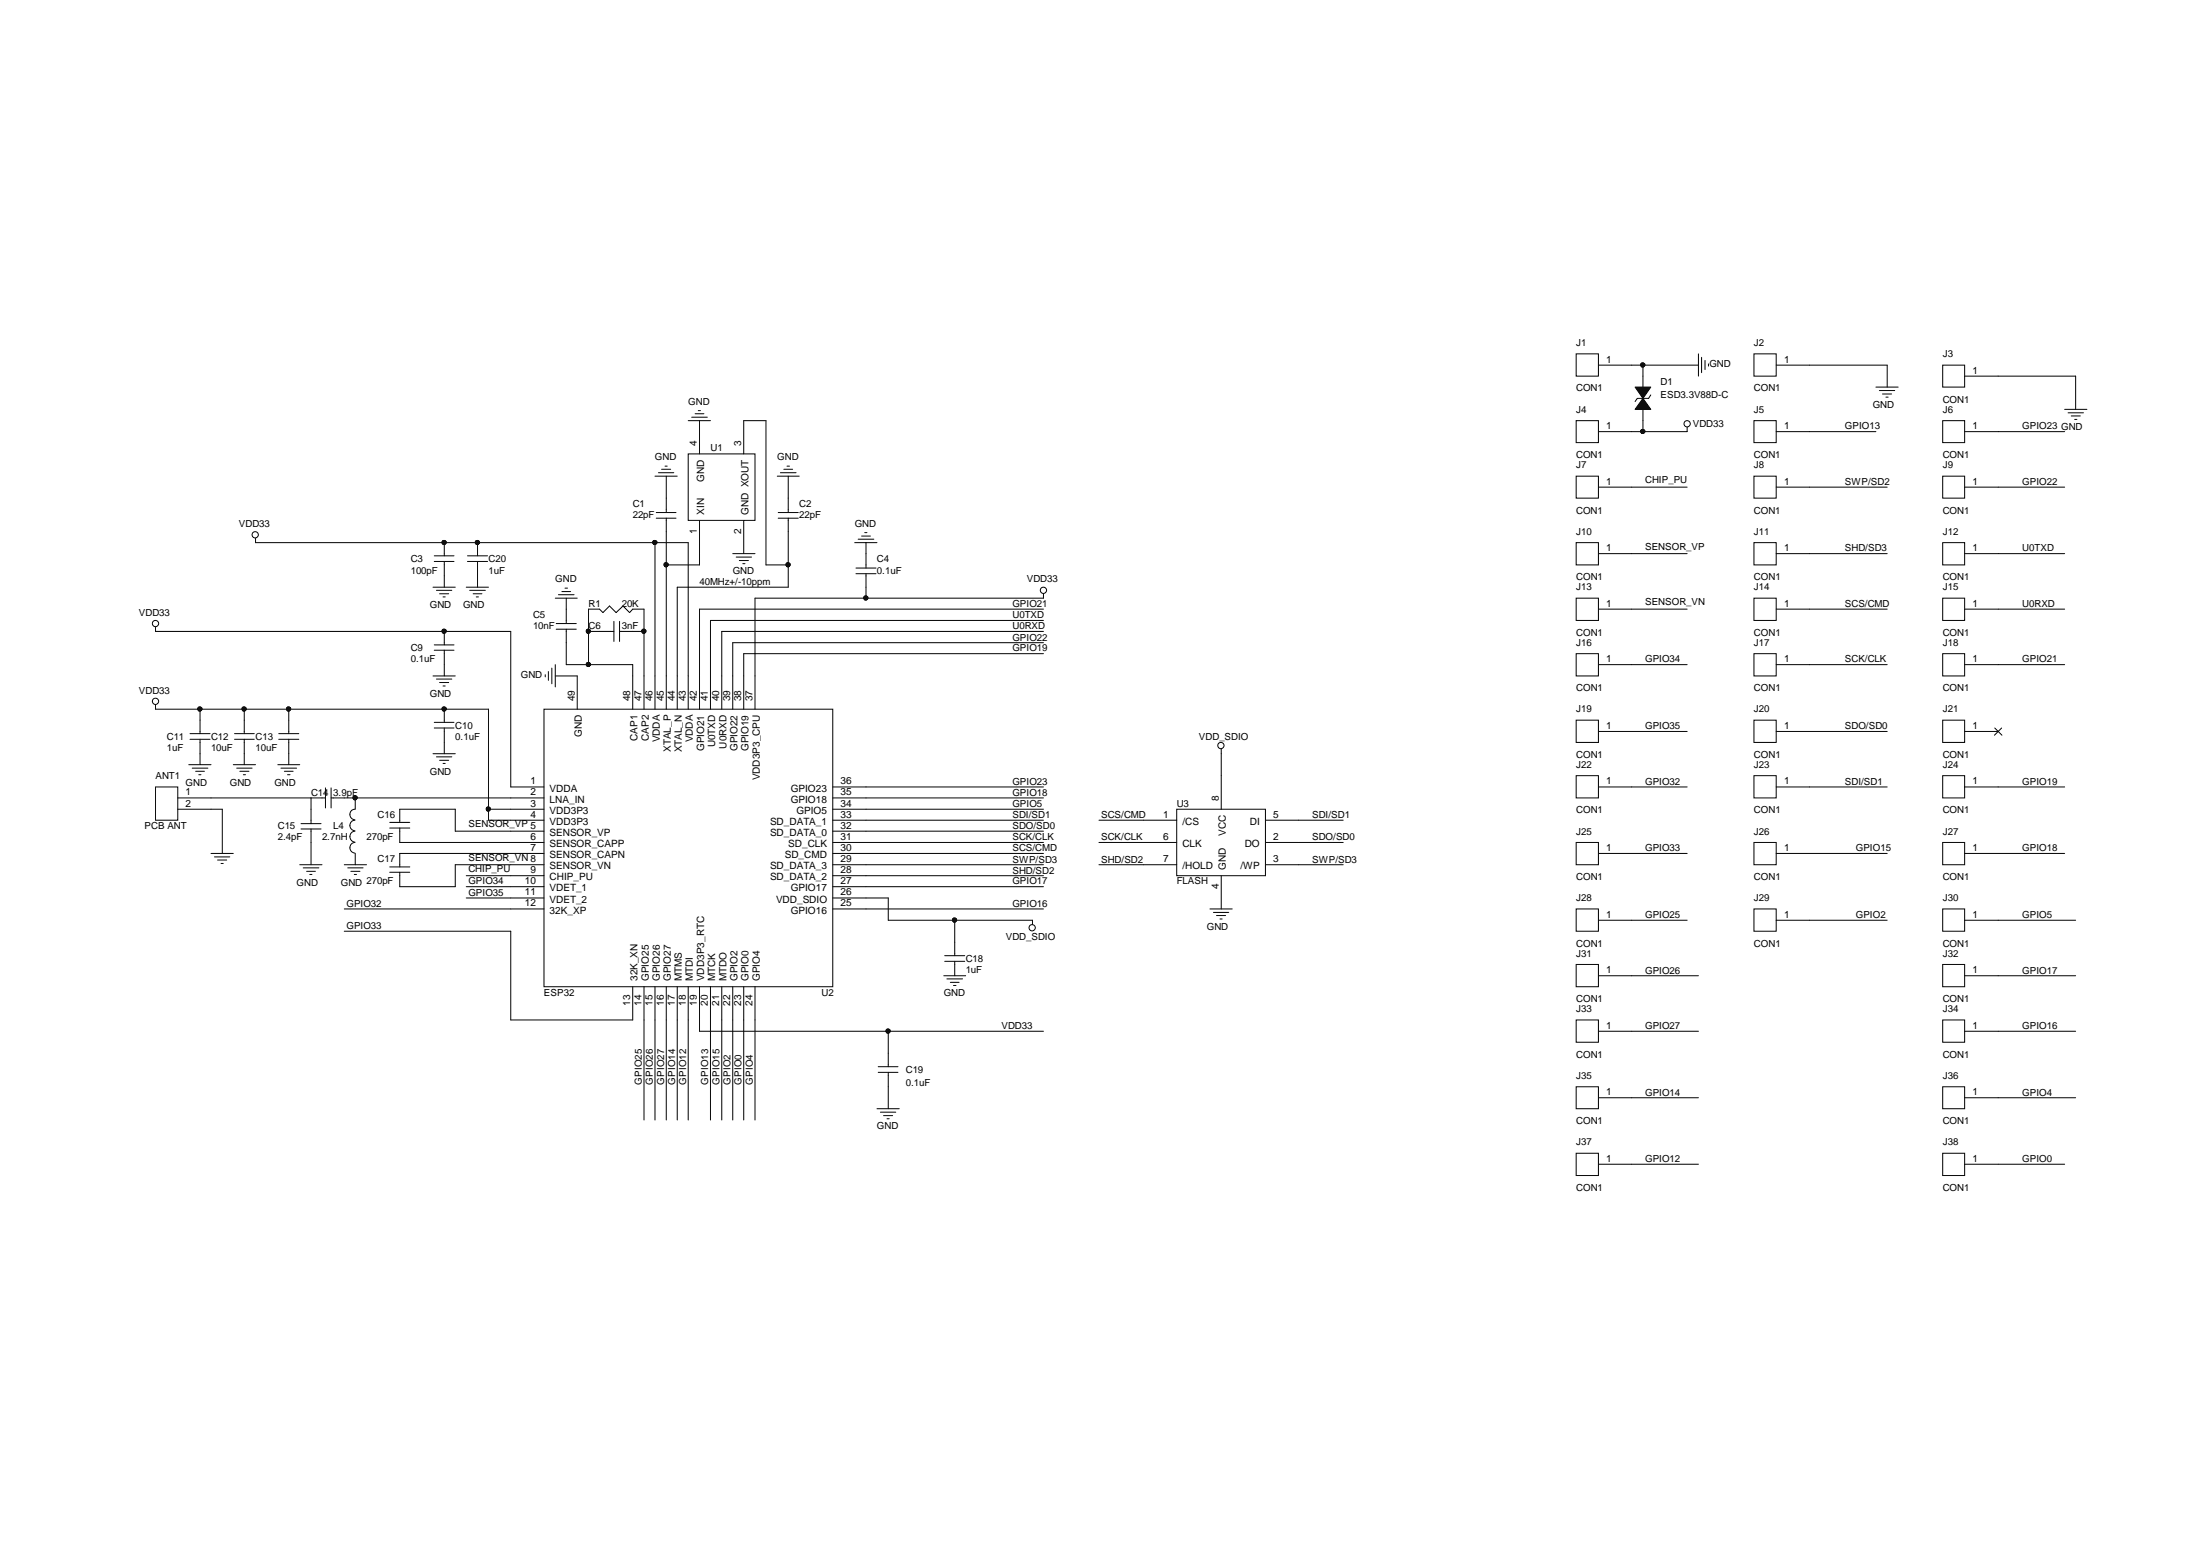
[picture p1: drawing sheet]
<svg xmlns="http://www.w3.org/2000/svg" width="297mm" height="210mm" viewBox="0 0 297 210" stroke-linecap="round" stroke-linejoin="round" font-family="sans-serif">
<g fill="none" stroke="#000" stroke-width=".14">
<path d="M92.9 56.8h3M93.4 56.3h2.1M93.9 55.9h1.1M94.3 55.4h.3M94.4 56.8v4.5M212.8 47.8h3v3h-3zM212.8 56.8h3v2.9h-3zM215.8 49.3h13.5M221.8 49.3v3M221.8 55.3v3M222.9 53.3l-.3 .5h-1.5l-.3 .4M227.8 57.7v.6h-12"/>
<path d="M229.3 47.8v3M229.7 48.2v2.1M230.2 48.7v1.2M230.7 49.1v.3M236.8 47.8h3v3h-3zM236.8 56.8h3v2.9h-3zM239.8 58.3h13.5M239.8 49.3h15v3M253.3 52.3h3M253.7 52.7h2.1M254.2 53.2h1.2M254.6 53.6h.3"/>
<path d="M262.3 49.3h3v3h-3zM262.3 56.8h3v2.9h-3zM265.3 58.3h13.5M265.3 50.8h14.9v4.5M278.8 55.3h3M279.2 55.7h2.1M279.7 56.1h1.2M280.1 56.6h.3M34.5 72.7v.6h58.4v22.4M58.5 79.3h3M58.6 75.8h2.7M58.6 75h2.7"/>
<path d="M58.9 79.7h2.1M60 73.3v1.7M60 75.8v3.5M62.9 79.3h3.1M63.1 75.8h2.7M63.1 75h2.7M63.4 79.7h2.1M64.5 73.3v1.7M64.5 75.8v3.5M75.9 79.9h1.1M76.3 79.4h.3M88.4 73.3v22.4"/>
<path d="M88.4 64.3h3M88.6 69.2h2.7M88.6 69.9h2.7M88.9 63.8h2.1M89.3 63.3h1.3M89.8 62.9h.3M90 64.3v4.9M90 69.9v25.8M92.9 61.3h9v8.9h-9zM94.4 70.2v6.1h-4.4M98.9 74.7h3M99.4 75.2h2.1"/>
<path d="M99.8 75.7h1.2M100.3 76.1h.3M100.4 61.3v-4.5h3v19.5h3M100.4 70.2v4.5M104.9 64.3h3M105.1 69.2h2.7M105.1 69.9h2.7M105.4 63.8h2.1M105.8 63.3h1.2M106.3 62.9h.3M106.4 64.3v4.9M106.4 69.9v9.4h-15v16.4"/>
<path d="M115.4 73.3h3M115.6 76.7h2.7M115.6 77.4h2.7M115.9 72.8h2.1M116.3 72.4h1.2M116.8 71.9h.3M116.9 73.3v3.4M116.9 77.4v3.3M212.8 73.3h3v3h-3zM212.8 64.3h3v2.9h-3zM215.8 65.8h12M215.8 74.7h12"/>
<path d="M236.8 64.3h3v2.9h-3zM236.8 73.3h3v3h-3zM239.8 65.8h15M239.8 74.7h15M262.3 73.3h3v3h-3zM262.3 64.3h3v2.9h-3zM265.3 65.8h13.5M265.3 74.7h13.5M21 95.1v.6h45v15h7.4M21 84.6v.6h48v21h4.4M25.7 99.8h2.7M25.7 99h2.7"/>
<path d="M27 95.7v3.3M27 99.8v3.4M31.7 99.8h2.6M31.7 99h2.6M33 95.7v3.3M33 99.8v3.4M37.6 99.8h2.7M37.6 99h2.7M39 95.7v3.3M39 99.8v3.4M58.5 91.2h3M58.6 98.3h2.7"/>
<path d="M58.6 97.5h2.7M58.6 87.8h2.7M58.6 87.1h2.7M58.9 91.7h2.1M59.4 80.2h1.2M59.4 92.1h1.2M59.8 80.6h.3M59.8 92.6h.3M60 85.2v1.9M60 87.8v3.4M60 95.7v1.8M60 98.3v3.4"/>
<path d="M63.9 80.2h1.2M64.3 80.6h.3M73.4 95.7h39v37.5h-39zM73.6 91.1v.3M74 90.6v1.2M74.5 90.2v2.1M75 91.2h2.9v4.5M75 80.7h2.9M75 89.7v3M75.1 84.2h2.7M75.1 84.9h2.7M75.4 80.3h2.1"/>
<path d="M76.5 80.7v3.5M76.5 84.9v4.8h8.9v6M79.5 89.7v-7.5h1.4l.5 .5 .9-.9 .9 .9 .9-.9 .9 .9 .4-.5h1.6v13.5M79.5 85.2h3.4M82.9 83.9v2.7M83.7 85.2h3.3M83.7 83.9v2.7M140.9 85.2h-43.4v10.5M140.9 83.7h-45v12M140.9 86.8h-42v8.9M140.9 82.2h-46.5v13.5M140.9 88.2h-40.5v7.5"/>
<path d="M140.9 80.2v.5h-39v15M212.8 97.2h3v3h-3zM212.8 80.7h3v3h-3zM212.8 88.2h3v3h-3zM215.8 89.7h12M215.8 98.7h12M215.8 82.2h12M236.8 80.7h3v3h-3zM236.8 97.2h3v3h-3zM236.8 88.2h3v3h-3zM239.8 89.7h15M239.8 98.7h15"/>
<path d="M239.8 82.2h15M262.3 80.7h3v3h-3zM262.3 88.2h3v3h-3zM262.3 97.2h3v3h-3zM265.3 89.7h13.5M265.3 98.7h4.5M265.3 82.2h13.5M269.3 98.3l1 .9M270.3 98.3l-1 .9M21 106.2h3v4.5h-3zM24 109.2h6v6M24 107.7h19.9"/>
<path d="M25.5 103.2h3M26 103.7h2.1M26.4 104.1h1.2M26.8 104.6h.3M28.5 115.2h3M29 115.7h2M29.4 116.1h1.2M29.8 116.6h.3M31.5 103.2h3M32 103.7h2M32.4 104.1h1.2M32.9 104.6h.2"/>
<path d="M37.5 103.2h3M37.9 103.7h2.1M38.4 104.1h1.2M38.8 104.6h.4M40.5 116.7h3M40.6 111.2h2.7M40.6 111.9h2.7M40.9 117.2h2.2M41.4 117.6h1.2M41.8 118h.3M42 107.7v3.5M42 111.9v4.8"/>
<path d="M43.9 106.4v2.7M44.7 107.7h28.7M44.7 106.4v2.7M46.5 116.7h3M46.9 117.2h2.1M47.4 117.6h1.2M47.8 118h.3M47.9 109.2a.72 .72 0 0 0-.7 .8 .72 .72 0 0 0 .7 .7M47.9 110.7a.72 .72 0 0 0-.7 .7 .72 .72 0 0 0 .7 .8M47.9 112.2a.74 .74 0 0 0-.7 .7 .74 .74 0 0 0 .7 .8M47.9 113.7a.72 .72 0 0 0-.7 .7 .72 .72 0 0 0 .7 .8M48 107.7v1.5"/>
<path d="M48 115.2v1.5M52.6 117.7h2.7M52.6 117h2.7M52.6 111.8h2.7M52.6 111h2.7M54 111v-1.8h7.5v3h11.9M54 111.8v1.9h19.4M58.5 101.7h3M58.9 102.2h2.1M59.4 102.6h1.2M59.8 103.1h.3M62.9 118.2h10.5"/>
<path d="M62.9 119.7h10.5M66 109.2h7.4M73.4 115.2h-19.4v1.8M73.4 116.7h-11.9v3h-7.5v-2M112.4 109.2h28.5M112.4 110.7h28.5M112.4 112.2h28.5M112.4 113.7h28.5M112.4 115.2h28.5M112.4 116.7h28.5M112.4 118.2h28.5M112.4 119.7h28.5"/>
<path d="M112.4 107.7h28.5M112.4 106.2h28.5M148.4 110.7h10.5M148.4 113.7h10.5M148.4 116.7h10.5M158.9 109.2h12v9h-12zM164.9 101.1v8.1M164.9 118.2v4.5M170.9 110.7h10.5M170.9 113.7h10.5M170.9 116.7h10.5M212.8 113.7h3v3h-3z"/>
<path d="M212.8 104.7h3v3h-3zM215.8 115.2h12M215.8 106.2h12M236.8 113.7h3v3h-3zM236.8 104.7h3v3h-3zM239.8 115.2h15M239.8 106.2h15M262.3 104.7h3v3h-3zM262.3 113.7h3v3h-3zM265.3 115.2h13.5M265.3 106.2h13.5M46.5 125.7h22.5v12h16.4v-4.5"/>
<path d="M46.5 122.7h26.9M62.9 121.2h10.5M87 133.2v18M88.4 133.2v18M90 133.2v18M91.4 133.2v18M92.9 133.2v18M94.4 133.2v6h46.5M95.9 133.2v18M97.5 133.2v18M98.9 133.2v18M100.4 133.2v18"/>
<path d="M101.9 133.2v18M112.4 121.2h7.5v3h19.5v.6M112.4 122.7h28.5M119.9 139.2v4.8M127.4 131.7h3M127.6 129.8h2.7M127.6 129h2.7M127.8 132.1h2.2M128.3 132.6h1.2M128.7 133h.4M128.9 124.2v4.8M128.9 129.8v1.9"/>
<path d="M163.4 122.7h3M163.8 123.2h2.1M164.3 123.6h1.2M164.7 124.1h.3M212.8 130.2h3v3h-3zM212.8 122.7h3v3h-3zM212.8 137.7h3v3h-3zM215.8 139.2h13.5M215.8 124.2h12M215.8 131.7h13.5M236.8 122.7h3v3h-3zM239.8 124.2h15"/>
<path d="M262.3 137.7h3v3h-3zM262.3 122.7h3v3h-3zM262.3 130.2h3v3h-3zM265.3 139.2h14.9M265.3 124.2h14.9M265.3 131.7h14.9M118.4 149.7h3M118.6 144.8h2.6M118.6 144h2.6M118.9 150.1h2M119.3 150.6h1.2M119.8 151h.3"/>
<path d="M119.9 144.8v4.9M212.8 155.7h3v3h-3zM212.8 146.7h3v3h-3zM215.8 148.2h13.5M215.8 157.2h13.5M262.3 146.7h3v3h-3zM262.3 155.7h3v3h-3zM265.3 148.2h14.9M265.3 157.2h13.5"/>
<circle cx="227.8" cy="57.2" r=".43"/>
<circle cx="34.5" cy="72.2" r=".43"/>
<circle cx="140.9" cy="79.7" r=".43"/>
<circle cx="21" cy="84.2" r=".43"/>
<circle cx="21" cy="94.7" r=".43"/>
<circle cx="164.8" cy="100.6" r=".43"/>
<circle cx="139.4" cy="125.2" r=".43"/>
</g>
<g fill="#000" stroke="#000" stroke-width=".14">
<path d="M221.8 53.8l1.1 1.5h-2.1z" fill-rule="evenodd"/>
<path d="M220.8 52.3h2.1l-1.1 1.5z" fill-rule="evenodd"/>
<circle cx="221.8" cy="49.3" r=".29"/>
<circle cx="221.8" cy="58.2" r=".29"/>
<circle cx="60" cy="73.2" r=".29"/>
<circle cx="64.4" cy="73.2" r=".29"/>
<circle cx="88.4" cy="73.2" r=".29"/>
<circle cx="89.9" cy="76.2" r=".29"/>
<circle cx="106.4" cy="76.2" r=".29"/>
<circle cx="27" cy="95.7" r=".29"/>
<circle cx="32.9" cy="95.7" r=".29"/>
<circle cx="39" cy="95.7" r=".29"/>
<circle cx="60" cy="85.2" r=".29"/>
<circle cx="60" cy="95.7" r=".29"/>
<circle cx="79.4" cy="85.2" r=".29"/>
<circle cx="79.4" cy="89.7" r=".29"/>
<circle cx="86.9" cy="85.2" r=".29"/>
<circle cx="116.9" cy="80.7" r=".29"/>
<circle cx="47.9" cy="107.7" r=".29"/>
<circle cx="65.9" cy="109.2" r=".29"/>
<circle cx="119.9" cy="139.2" r=".29"/>
<circle cx="128.9" cy="124.2" r=".29"/>
</g>
<g font-size="1.4">
<text x="216.9" y="49">1</text>
<text x="240.9" y="49">1</text>
<text x="266.3" y="50.4">1</text>
<text x="216.9" y="57.9">1</text>
<text x="240.9" y="57.9">1</text>
<text x="266.3" y="57.9">1</text>
<text x="94.1" y="60.2" transform="rotate(-90 94.1 60.2)">4</text>
<text x="95.1" y="65" transform="rotate(-90 95.1 65)">GND</text>
<text x="100.1" y="60.2" transform="rotate(-90 100.1 60.2)">3</text>
<text x="216.9" y="65.4">1</text>
<text x="240.9" y="65.4">1</text>
<text x="266.3" y="65.4">1</text>
<text x="95.1" y="69.5" transform="rotate(-90 95.1 69.5)">XIN</text>
<text x="101" y="69.5" transform="rotate(-90 101 69.5)">GND XOUT</text>
<text x="94.1" y="72.1" transform="rotate(-90 94.1 72.1)">1</text>
<text x="100.1" y="72.1" transform="rotate(-90 100.1 72.1)">2</text>
<text x="216.9" y="74.4">1</text>
<text x="240.9" y="74.4">1</text>
<text x="266.3" y="74.4">1</text>
<text x="216.9" y="81.9">1</text>
<text x="240.9" y="81.9">1</text>
<text x="266.3" y="81.9">1</text>
<text x="216.9" y="89.4">1</text>
<text x="240.9" y="89.4">1</text>
<text x="266.3" y="89.4">1</text>
<text x="77.6" y="94.7" transform="rotate(-90 77.6 94.7)">49</text>
<text x="85.1" y="94.7" transform="rotate(-90 85.1 94.7)">48</text>
<text x="86.6" y="94.7" transform="rotate(-90 86.6 94.7)">47</text>
<text x="88.1" y="94.7" transform="rotate(-90 88.1 94.7)">46</text>
<text x="89.6" y="94.7" transform="rotate(-90 89.6 94.7)">45</text>
<text x="91.1" y="94.7" transform="rotate(-90 91.1 94.7)">44</text>
<text x="92.6" y="94.7" transform="rotate(-90 92.6 94.7)">43</text>
<text x="94.1" y="94.7" transform="rotate(-90 94.1 94.7)">42</text>
<text x="95.6" y="94.7" transform="rotate(-90 95.6 94.7)">41</text>
<text x="97.1" y="94.7" transform="rotate(-90 97.1 94.7)">40</text>
<text x="98.6" y="94.7" transform="rotate(-90 98.6 94.7)">39</text>
<text x="100.1" y="94.7" transform="rotate(-90 100.1 94.7)">38</text>
<text x="101.6" y="94.7" transform="rotate(-90 101.6 94.7)">37</text>
<text x="78.6" y="99.5" transform="rotate(-90 78.6 99.5)">GND</text>
<text x="86.1" y="100" transform="rotate(-90 86.1 100)">CAP1</text>
<text x="87.6" y="100" transform="rotate(-90 87.6 100)">CAP2</text>
<text x="89.1" y="100.2" transform="rotate(-90 89.1 100.2)">VDDA</text>
<text x="90.6" y="101.5" transform="rotate(-90 90.6 101.5)">XTAL_P</text>
<text x="92.1" y="101.6" transform="rotate(-90 92.1 101.6)">XTAL_N</text>
<text x="93.6" y="100.2" transform="rotate(-90 93.6 100.2)">VDDA</text>
<text x="95.1" y="101.4" transform="rotate(-90 95.1 101.4)">GPIO21</text>
<text x="96.6" y="100.9" transform="rotate(-90 96.6 100.9)">U0TXD</text>
<text x="98.1" y="101.1" transform="rotate(-90 98.1 101.1)">U0RXD</text>
<text x="99.6" y="101.4" transform="rotate(-90 99.6 101.4)">GPIO22</text>
<text x="101" y="101.4" transform="rotate(-90 101 101.4)">GPIO19</text>
<text x="216.9" y="98.4">1</text>
<text x="240.9" y="98.4">1</text>
<text x="266.3" y="98.4">1</text>
<text x="25.1" y="107.4">1</text>
<text x="71.6" y="105.9">1</text>
<text x="71.6" y="107.4">2</text>
<text x="74.2" y="106.9">VDDA</text>
<text x="102.6" y="105.3" transform="rotate(-90 102.6 105.3)">VDD3P3_CPU</text>
<text x="106.8" y="106.9">GPIO23</text>
<text x="113.5" y="107.4">35</text>
<text x="113.5" y="105.9">36</text>
<text x="216.9" y="105.9">1</text>
<text x="240.9" y="105.9">1</text>
<text x="266.3" y="105.9">1</text>
<text x="25.1" y="108.9">2</text>
<text x="71.6" y="108.9">3</text>
<text x="71.6" y="110.4">4</text>
<text x="71.6" y="113.4">6</text>
<text x="74.2" y="108.3">LNA_IN</text>
<text x="74.2" y="109.9">VDD3P3</text>
<text x="74.2" y="111.4">VDD3P3</text>
<text x="74.2" y="112.8">SENSOR_VP</text>
<text x="104" y="112.8">SD_DATA_0</text>
<text x="104" y="111.4">SD_DATA_1</text>
<text x="106.8" y="108.3">GPIO18</text>
<text x="107.5" y="109.9">GPIO5</text>
<text x="113.5" y="113.4">31</text>
<text x="113.5" y="111.9">32</text>
<text x="113.5" y="110.4">33</text>
<text x="113.5" y="108.9">34</text>
<text x="157.1" y="110.4">1</text>
<text x="157.1" y="113.4">6</text>
<text x="159.6" y="111.4">/CS</text>
<text x="164.5" y="108.2" transform="rotate(-90 164.5 108.2)">8</text>
<text x="165.5" y="112.8" transform="rotate(-90 165.5 112.8)">VCC</text>
<text x="168.7" y="111.4">DI</text>
<text x="171.9" y="113.4">2</text>
<text x="171.9" y="110.4">5</text>
<text x="70.9" y="119.4">10</text>
<text x="71.6" y="114.9">7</text>
<text x="71.6" y="117.9">9</text>
<text x="74.2" y="114.4">SENSOR_CAPP</text>
<text x="74.2" y="115.8">SENSOR_CAPN</text>
<text x="74.2" y="117.4">SENSOR_VN</text>
<text x="74.2" y="118.8">CHIP_PU</text>
<text x="104" y="118.8">SD_DATA_2</text>
<text x="104" y="117.4">SD_DATA_3</text>
<text x="106" y="115.8">SD_CMD</text>
<text x="106.4" y="114.4">SD_CLK</text>
<text x="113.5" y="114.9">30</text>
<text x="113.5" y="119.4">27</text>
<text x="113.5" y="117.9">28</text>
<text x="113.5" y="116.4">29</text>
<text x="157.1" y="116.4">7</text>
<text x="159.6" y="114.4">CLK</text>
<text x="159.6" y="117.4">/HOLD</text>
<text x="165.5" y="117.4" transform="rotate(-90 165.5 117.4)">GND</text>
<text x="167.5" y="117.4">/WP</text>
<text x="168.1" y="114.4">DO</text>
<text x="171.9" y="116.4">3</text>
<text x="216.9" y="114.9">1</text>
<text x="240.9" y="114.9">1</text>
<text x="266.3" y="114.9">1</text>
<text x="70.9" y="120.9">11</text>
<text x="70.9" y="122.4">12</text>
<text x="74.2" y="120.3">VDET_1</text>
<text x="74.2" y="121.8">VDET_2</text>
<text x="74.2" y="123.3">32K_XP</text>
<text x="104.8" y="121.8">VDD_SDIO</text>
<text x="106.8" y="123.3">GPIO16</text>
<text x="106.8" y="120.3">GPIO17</text>
<text x="113.5" y="120.9">26</text>
<text x="113.5" y="122.4">25</text>
<text x="164.5" y="120" transform="rotate(-90 164.5 120)">4</text>
<text x="216.9" y="123.9">1</text>
<text x="240.9" y="123.9">1</text>
<text x="266.3" y="123.9">1</text>
<text x="216.9" y="131.4">1</text>
<text x="266.3" y="131.4">1</text>
<text x="85.1" y="135.8" transform="rotate(-90 85.1 135.8)">13</text>
<text x="86.1" y="132.4" transform="rotate(-90 86.1 132.4)">32K_XN</text>
<text x="86.6" y="135.8" transform="rotate(-90 86.6 135.8)">14</text>
<text x="87.6" y="132.4" transform="rotate(-90 87.6 132.4)">GPIO25</text>
<text x="88.1" y="135.8" transform="rotate(-90 88.1 135.8)">15</text>
<text x="89.1" y="132.4" transform="rotate(-90 89.1 132.4)">GPIO26</text>
<text x="89.6" y="135.8" transform="rotate(-90 89.6 135.8)">16</text>
<text x="90.6" y="132.4" transform="rotate(-90 90.6 132.4)">GPIO27</text>
<text x="91.1" y="135.8" transform="rotate(-90 91.1 135.8)">17</text>
<text x="92.1" y="132.4" transform="rotate(-90 92.1 132.4)">MTMS</text>
<text x="92.6" y="135.8" transform="rotate(-90 92.6 135.8)">18</text>
<text x="93.6" y="132.4" transform="rotate(-90 93.6 132.4)">MTDI</text>
<text x="94.1" y="135.8" transform="rotate(-90 94.1 135.8)">19</text>
<text x="95.1" y="132.4" transform="rotate(-90 95.1 132.4)">VDD3P3_RTC</text>
<text x="95.6" y="135.8" transform="rotate(-90 95.6 135.8)">20</text>
<text x="96.6" y="132.4" transform="rotate(-90 96.6 132.4)">MTCK</text>
<text x="97.1" y="135.8" transform="rotate(-90 97.1 135.8)">21</text>
<text x="98.1" y="132.4" transform="rotate(-90 98.1 132.4)">MTDO</text>
<text x="98.6" y="135.8" transform="rotate(-90 98.6 135.8)">22</text>
<text x="99.6" y="132.4" transform="rotate(-90 99.6 132.4)">GPIO2</text>
<text x="100.1" y="135.8" transform="rotate(-90 100.1 135.8)">23</text>
<text x="101" y="132.4" transform="rotate(-90 101 132.4)">GPIO0</text>
<text x="101.6" y="135.8" transform="rotate(-90 101.6 135.8)">24</text>
<text x="102.6" y="132.4" transform="rotate(-90 102.6 132.4)">GPIO4</text>
<text x="216.9" y="138.9">1</text>
<text x="266.3" y="138.9">1</text>
<text x="216.9" y="147.8">1</text>
<text x="266.3" y="147.8">1</text>
<text x="216.9" y="156.8">1</text>
<text x="266.3" y="156.8">1</text>
</g>
<g font-size="1.3">
<text x="212.8" y="46.7">J1</text>
<text x="236.8" y="46.7">J2</text>
<text x="212.8" y="52.8">CON1</text>
<text x="224.2" y="52">D1</text>
<text x="224.2" y="53.7">ESD3.3V88D-C</text>
<text x="230.8" y="49.5">GND</text>
<text x="236.8" y="52.8">CON1</text>
<text x="262.3" y="48.2">J3</text>
<text x="92.9" y="54.7">GND</text>
<text x="212.8" y="55.7">J4</text>
<text x="228.6" y="57.7">VDD33</text>
<text x="236.8" y="55.7">J5</text>
<text x="249.1" y="58">GPIO13</text>
<text x="252.9" y="55.1">GND</text>
<text x="262.3" y="54.4">CON1</text>
<text x="262.3" y="55.7">J6</text>
<text x="273" y="58">GPIO23 GND</text>
<text x="88.4" y="62.2">GND</text>
<text x="95.9" y="60.9">U1</text>
<text x="104.9" y="62.2">GND</text>
<text x="212.8" y="63.2">J7</text>
<text x="212.8" y="61.9">CON1</text>
<text x="222.1" y="65.2">CHIP_PU</text>
<text x="236.8" y="63.2">J8</text>
<text x="236.8" y="61.9">CON1</text>
<text x="249.1" y="65.5">SWP/SD2</text>
<text x="262.3" y="63.2">J9</text>
<text x="262.3" y="61.9">CON1</text>
<text x="273" y="65.5">GPIO22</text>
<text x="32.3" y="71.1">VDD33</text>
<text x="85.4" y="68.4">C1</text>
<text x="85.4" y="69.9">22pF</text>
<text x="107.9" y="68.4">C2</text>
<text x="107.9" y="69.9">22pF</text>
<text x="115.4" y="71.1">GND</text>
<text x="212.8" y="69.4">CON1</text>
<text x="236.8" y="69.4">CON1</text>
<text x="262.3" y="69.4">CON1</text>
<text x="55.5" y="75.9">C3</text>
<text x="55.5" y="77.4">100pF</text>
<text x="66" y="75.9">C20</text>
<text x="66" y="77.4">1uF</text>
<text x="98.9" y="77.4">GND</text>
<text x="118.4" y="75.9">C4</text>
<text x="118.4" y="77.4">0.1uF</text>
<text x="212.8" y="72.2">J10</text>
<text x="222.1" y="74.2">SENSOR_VP</text>
<text x="236.8" y="72.2">J11</text>
<text x="249.1" y="74.4">SHD/SD3</text>
<text x="262.3" y="72.2">J12</text>
<text x="273" y="74.4">U0TXD</text>
<text x="18.8" y="83.1">VDD33</text>
<text x="58" y="82.1">GND</text>
<text x="62.5" y="82.1">GND</text>
<text x="72" y="83.4">C5</text>
<text x="75" y="78.6">GND</text>
<text x="79.5" y="81.9">R1</text>
<text x="83.9" y="81.9">20K</text>
<text x="94.4" y="78.9">40MHz+/-10ppm</text>
<text x="136.7" y="81.9">GPIO21</text>
<text x="136.7" y="83.5">U0TXD</text>
<text x="138.6" y="78.6">VDD33</text>
<text x="212.8" y="78.3">CON1</text>
<text x="212.8" y="79.7">J13</text>
<text x="222.1" y="81.7">SENSOR_VN</text>
<text x="236.8" y="79.7">J14</text>
<text x="236.8" y="78.3">CON1</text>
<text x="249.1" y="81.9">SCS/CMD</text>
<text x="262.3" y="79.7">J15</text>
<text x="262.3" y="78.3">CON1</text>
<text x="273" y="81.9">U0RXD</text>
<text x="55.5" y="87.9">C9</text>
<text x="55.5" y="89.4">0.1uF</text>
<text x="72" y="84.9">10nF</text>
<text x="79.5" y="84.9">C6</text>
<text x="83.9" y="84.9">3nF</text>
<text x="136.7" y="84.9">U0RXD</text>
<text x="136.7" y="86.5">GPIO22</text>
<text x="136.7" y="87.9">GPIO19</text>
<text x="212.8" y="85.8">CON1</text>
<text x="212.8" y="87.2">J16</text>
<text x="222.1" y="89.4">GPIO34</text>
<text x="236.8" y="85.8">CON1</text>
<text x="236.8" y="87.2">J17</text>
<text x="249.1" y="89.4">SCK/CLK</text>
<text x="262.3" y="85.8">CON1</text>
<text x="262.3" y="87.2">J18</text>
<text x="273" y="89.4">GPIO21</text>
<text x="18.8" y="93.6">VDD33</text>
<text x="58" y="94.1">GND</text>
<text x="70.3" y="91.5">GND</text>
<text x="212.8" y="93.3">CON1</text>
<text x="236.8" y="93.3">CON1</text>
<text x="262.3" y="93.3">CON1</text>
<text x="22.5" y="99.9">C11</text>
<text x="22.5" y="101.4">1uF</text>
<text x="28.5" y="99.9">C12</text>
<text x="28.5" y="101.4">10uF</text>
<text x="34.5" y="99.9">C13</text>
<text x="34.5" y="101.4">10uF</text>
<text x="61.5" y="98.4">C10</text>
<text x="61.5" y="99.9">0.1uF</text>
<text x="161.9" y="99.9">VDD_SDIO</text>
<text x="212.8" y="96.2">J19</text>
<text x="222.1" y="98.4">GPIO35</text>
<text x="236.8" y="96.2">J20</text>
<text x="249.1" y="98.4">SDO/SD0</text>
<text x="262.3" y="96.2">J21</text>
<text x="21" y="105.2">ANT1</text>
<text x="25.1" y="106.1">GND</text>
<text x="31" y="106.1">GND</text>
<text x="37" y="106.1">GND</text>
<text x="42" y="107.4">C14</text>
<text x="45" y="107.4">3.9pF</text>
<text x="58" y="104.6">GND</text>
<text x="136.7" y="107.4">GPIO18</text>
<text x="136.7" y="105.9">GPIO23</text>
<text x="212.8" y="102.3">CON1</text>
<text x="212.8" y="103.6">J22</text>
<text x="222.1" y="105.9">GPIO32</text>
<text x="236.8" y="102.3">CON1</text>
<text x="236.8" y="103.6">J23</text>
<text x="249.1" y="105.9">SDI/SD1</text>
<text x="262.3" y="103.6">J24</text>
<text x="262.3" y="102.3">CON1</text>
<text x="273" y="105.9">GPIO19</text>
<text x="19.5" y="111.9">PCB ANT</text>
<text x="37.5" y="111.9">C15</text>
<text x="37.5" y="113.4">2.4pF</text>
<text x="43.5" y="113.4">2.7nH</text>
<text x="45" y="111.9">L4</text>
<text x="49.5" y="113.4">270pF</text>
<text x="51" y="110.4">C16</text>
<text x="63.2" y="111.7">SENSOR_VP 5</text>
<text x="136.7" y="110.4">SDI/SD1</text>
<text x="136.7" y="111.9">SDO/SD0</text>
<text x="136.7" y="113.4">SCK/CLK</text>
<text x="136.7" y="108.9">GPIO5</text>
<text x="148.7" y="113.4">SCK/CLK</text>
<text x="148.7" y="110.4">SCS/CMD</text>
<text x="158.9" y="108.9">U3</text>
<text x="177.2" y="110.4">SDI/SD1</text>
<text x="177.2" y="113.4">SDO/SD0</text>
<text x="212.8" y="112.7">J25</text>
<text x="212.8" y="109.8">CON1</text>
<text x="236.8" y="112.7">J26</text>
<text x="236.8" y="109.8">CON1</text>
<text x="262.3" y="109.8">CON1</text>
<text x="262.3" y="112.7">J27</text>
<text x="40" y="119.6">GND</text>
<text x="46" y="119.6">GND 270pF</text>
<text x="51" y="116.4">C17</text>
<text x="63.2" y="117.7">CHIP_PU</text>
<text x="63.2" y="119.4">GPIO34</text>
<text x="63.2" y="116.2">SENSOR_VN 8</text>
<text x="136.7" y="114.9">SCS/CMD</text>
<text x="136.7" y="116.4">SWP/SD3</text>
<text x="136.7" y="117.9">SHD/SD2</text>
<text x="136.7" y="119.4">GPIO17</text>
<text x="148.7" y="116.4">SHD/SD2</text>
<text x="158.9" y="119.4">FLASH</text>
<text x="177.2" y="116.4">SWP/SD3</text>
<text x="212.8" y="118.8">CON1</text>
<text x="222.1" y="114.9">GPIO33</text>
<text x="236.8" y="118.8">CON1</text>
<text x="250.6" y="114.9">GPIO15</text>
<text x="262.3" y="118.8">CON1</text>
<text x="273" y="114.9">GPIO18</text>
<text x="46.8" y="122.4">GPIO32</text>
<text x="46.8" y="125.4">GPIO33</text>
<text x="63.2" y="120.9">GPIO35</text>
<text x="136.7" y="122.4">GPIO16</text>
<text x="162.9" y="125.5">GND</text>
<text x="212.8" y="121.6">J28</text>
<text x="222.1" y="123.9">GPIO25</text>
<text x="236.8" y="121.6">J29</text>
<text x="250.6" y="123.9">GPIO2</text>
<text x="262.3" y="121.6">J30</text>
<text x="273" y="123.9">GPIO5</text>
<text x="130.4" y="129.9">C18</text>
<text x="130.4" y="131.4">1uF</text>
<text x="135.8" y="126.9">VDD_SDIO</text>
<text x="212.8" y="129.1">J31</text>
<text x="212.8" y="127.8">CON1</text>
<text x="222.1" y="131.4">GPIO26</text>
<text x="236.8" y="127.8">CON1</text>
<text x="262.3" y="127.8">CON1</text>
<text x="262.3" y="129.1">J32</text>
<text x="273" y="131.4">GPIO17</text>
<text x="73.4" y="134.4">ESP32</text>
<text x="110.9" y="134.4">U2</text>
<text x="127.4" y="134.4">GND</text>
<text x="212.8" y="135.3">CON1</text>
<text x="212.8" y="136.6">J33</text>
<text x="262.3" y="136.6">J34</text>
<text x="262.3" y="135.3">CON1</text>
<text x="135.2" y="138.9">VDD33</text>
<text x="212.8" y="142.8">CON1</text>
<text x="222.1" y="138.9">GPIO27</text>
<text x="262.3" y="142.8">CON1</text>
<text x="273" y="138.9">GPIO16</text>
<text x="86.7" y="146.4" transform="rotate(-90 86.7 146.4)">GPIO25</text>
<text x="88.1" y="146.4" transform="rotate(-90 88.1 146.4)">GPIO26</text>
<text x="89.7" y="146.4" transform="rotate(-90 89.7 146.4)">GPIO27</text>
<text x="91.1" y="146.4" transform="rotate(-90 91.1 146.4)">GPIO14</text>
<text x="92.6" y="146.4" transform="rotate(-90 92.6 146.4)">GPIO12</text>
<text x="95.6" y="146.4" transform="rotate(-90 95.6 146.4)">GPIO13</text>
<text x="97.2" y="146.4" transform="rotate(-90 97.2 146.4)">GPIO15</text>
<text x="98.6" y="146.4" transform="rotate(-90 98.6 146.4)">GPIO2</text>
<text x="100.1" y="146.4" transform="rotate(-90 100.1 146.4)">GPIO0</text>
<text x="101.6" y="146.4" transform="rotate(-90 101.6 146.4)">GPIO4</text>
<text x="122.3" y="144.9">C19</text>
<text x="122.3" y="146.7">0.1uF</text>
<text x="212.8" y="145.6">J35</text>
<text x="222.1" y="147.9">GPIO14</text>
<text x="262.3" y="145.6">J36</text>
<text x="273" y="147.9">GPIO4</text>
<text x="118.4" y="152.4">GND</text>
<text x="212.8" y="154.6">J37</text>
<text x="212.8" y="151.8">CON1</text>
<text x="262.3" y="151.8">CON1</text>
<text x="262.3" y="154.6">J38</text>
<text x="212.8" y="160.8">CON1</text>
<text x="222.1" y="156.9">GPIO12</text>
<text x="262.3" y="160.8">CON1</text>
<text x="273" y="156.9">GPIO0</text>
</g>
</svg>
